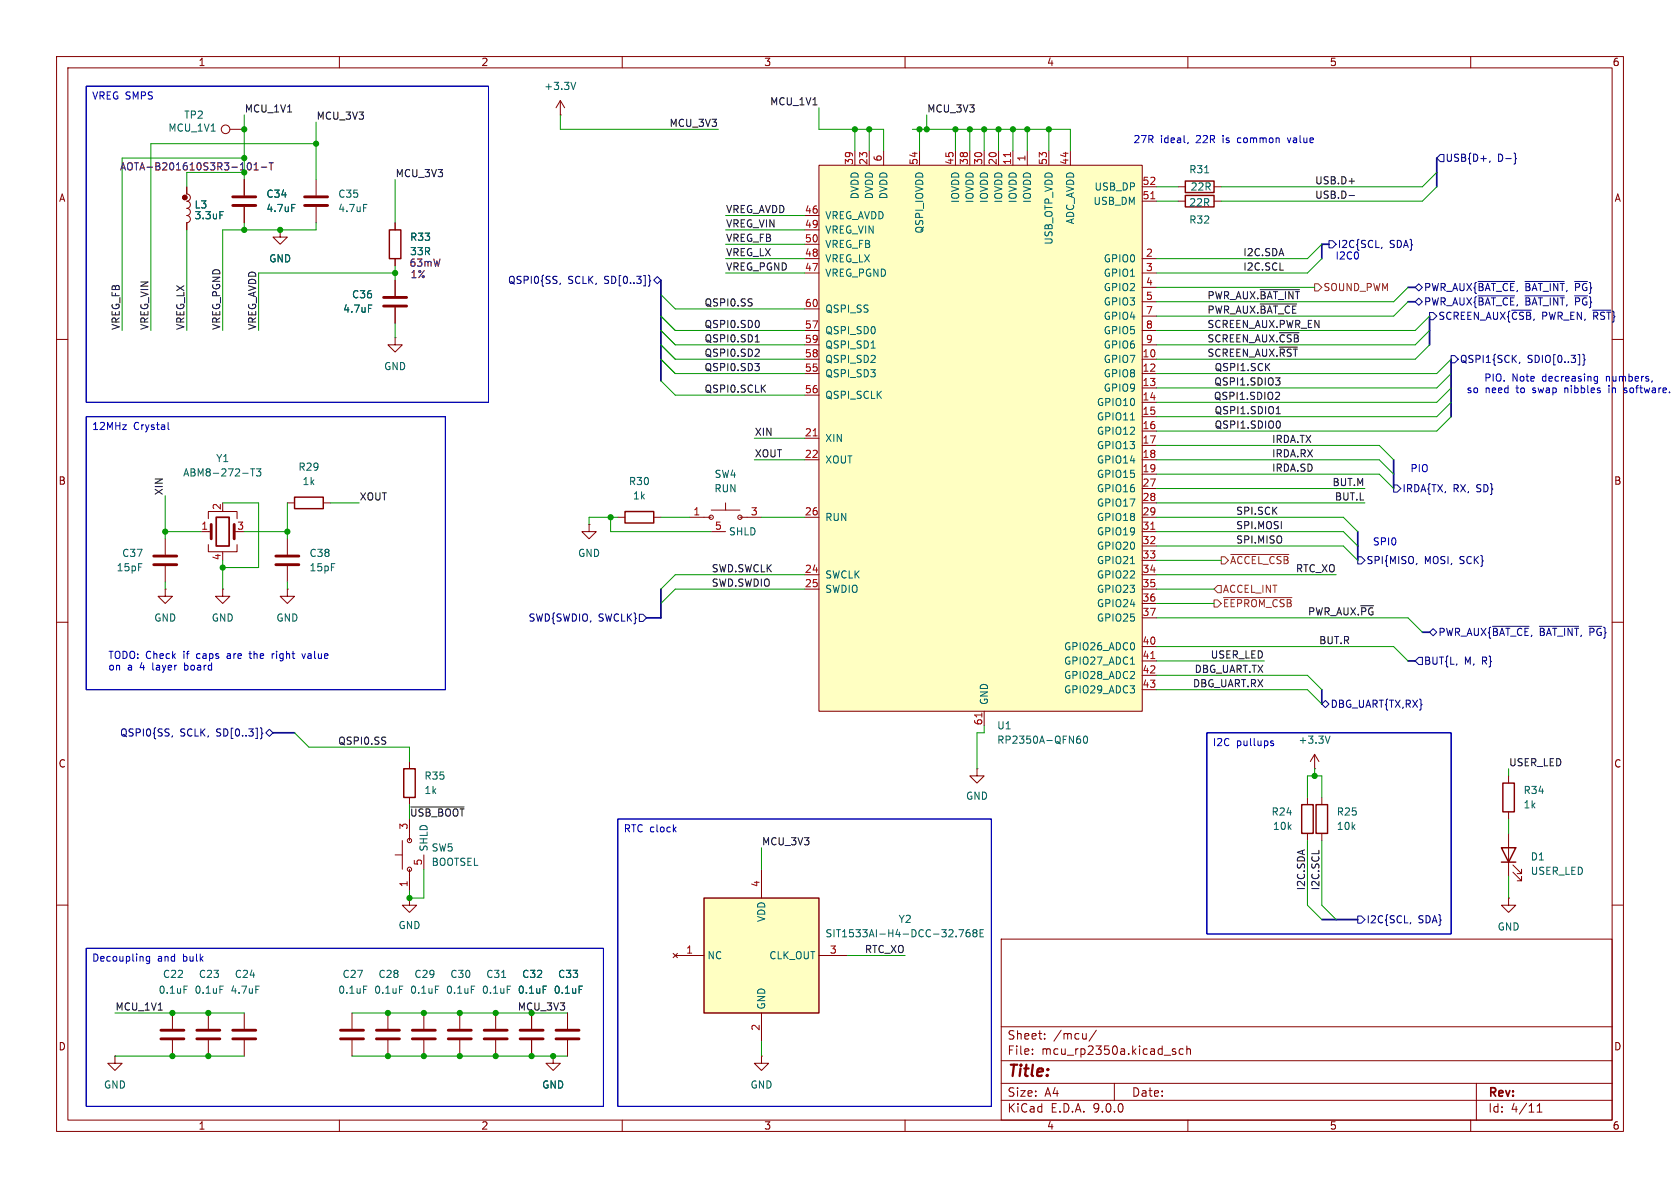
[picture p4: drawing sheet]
<svg xmlns="http://www.w3.org/2000/svg" width="297mm" height="210mm" viewBox="0 0 297 210" stroke-linecap="round" stroke-linejoin="round" font-family="sans-serif">
<g fill="none" stroke="#840000" stroke-width=".18">
<path d="M10 10h277v190h-277zM12 12h273v186h-273zM60 10v2M110 10v2M160 10v2M210 10v2M260 10v2M33 33v1.3a.64 .64 0 0 1 .7 .6 .64 .64 0 0 1-.7 .7 .64 .64 0 0 1 .7 .6 .64 .64 0 0 1-.7 .6 .64 .64 0 0 1 .7 .7 .64 .64 0 0 1-.7 .6 .64 .64 0 0 1 .7 .6 .64 .64 0 0 1-.7 .7v1.2M208.3 33h1.2M208.3 35.6h1.2M214.6 33h1.3M214.6 35.6h1.3"/>
<path d="M10 60h2M285 60h2M35.6 94h1.7M36.8 91.7v-1.3h5.1v1.3M36.8 96.3v1.2h5.1v-1.2M39.4 97.5v.3M50.8 88.9h1.3M57.1 88.9h1.3M104.1 92.7v1.3h1.3l-1.3 1.3-1.2-1.3h1.2M104.1 92.7h.1M109.2 91.4h1.3M115.6 91.4h1.2"/>
<path d="M121.9 91.4h3.8M125.7 94h2.6M125.7 90.2h5.1M128.3 88.9v1.3M130.8 91.4h3.8M10 110h2M285 110h2M172.7 135.9v1.3h1.3l-1.3 1.2-1.3-1.2h1.3M172.7 135.9h.1M232.4 135.9h.1M232.4 133.4l-.8 1.2M232.4 133.4l.8 1.2"/>
<path d="M232.4 133.4v2.5M266.7 137.2v1.2M72.4 158.8v1.2h1.3l-1.3 1.3-1.3-1.3h1.3M72.4 158.8h.1M231.1 141v1.2M231.1 147.3v1.3M233.7 141v1.2M233.7 147.3v1.3M266.7 158.8v1.2h1.3l-1.3 1.3-1.3-1.3h1.3M266.7 158.8h.1M266.7 143.5v1.3M10 160h2"/>
<path d="M30.5 179.1v2.8M36.8 179.1v2.8M43.2 179.1v2.8M62.2 179.1v2.8M68.6 179.1v2.8M74.9 179.1v2.8M81.3 179.1v2.8M87.6 179.1v2.8M177 166h108v32h-108zM285 160h2M20.3 186.7v1.3h1.3l-1.3 1.2-1.3-1.2h1.3M20.3 186.7h.1"/>
<path d="M30.5 183.9v2.8M36.8 183.9v2.8M43.2 183.9v2.8M60 198v2M62.2 183.9v2.8M68.6 183.9v2.8M74.9 183.9v2.8M81.3 183.9v2.8M87.6 183.9v2.8M97.8 186.7v1.3h1.3l-1.3 1.2-1.3-1.2h1.3M97.8 186.7h.1M110 198v2"/>
<path d="M160 198v2M177 194.5h108M177 191.5h108M177 187.5h108M177 181.5h108M182.5 186.3v.1M182.5 185.5v.1M184.7 183.6v.1M184.7 182.8v.1M193.8 182.1l-1.3 2M197 191.5v3M207.3 185.8l.5 .2 .1 .2-.2 .2-.5-.1"/>
<path d="M207.3 185.5h.5M209.2 185.5l-.5-.1-.2 .3v.4l.1 .2h.6M209.8 185.5l.2-.1 .4 .1 .1 .9M209.8 184.9v1.5M210 198v2M260 198v2M261 191.5v6.5M271.7 196.6h.9M271.7 195.5l.5-.4v1.5"/>
<circle cx="32.7" cy="34.9" r=".4"/>
<circle cx="125.7" cy="91.4" r=".38"/>
<circle cx="130.8" cy="91.4" r=".38"/>
</g>
<circle cx="32.7" cy="34.9" r=".4" fill="#840000" stroke="#840000" stroke-width=".18"/>
<g fill="none" stroke="#006464" stroke-width=".18">
<path d="M38.9 37.4h.6M213 30.6h.7M42.9 83.7h1M44.3 82.9h.7M44.7 82.9v1.2M45.3 82.9h.8l-.4 .5 .4 .1v.5l-.2 .1-.6-.1M235.1 130.1l-.4 1.3M32.5 174.3h.6M38.9 174.3h.6M45.2 174.3h.6M64.3 174.3h.6M70.6 174.3h.6"/>
<path d="M77 174.3h.6M83.3 174.3h.6M88.7 172.8h.7M89.7 174.3h.6"/>
</g>
<path d="M43.8 29l.2-.2a.68 .68 0 0 1 .5 .6 .68 .68 0 0 1-.5 .6l-.2-.2M44.9 30h.7M44.9 29.1l.4-.3v1.2M46.2 29.6h1M47.6 28.8h.7M47.9 28.8v1.2" fill="none" stroke="#840084" stroke-width=".18"/>
<path d="M209.5 32h5.1v2h-5.1zM209.5 34.5h5.1v2.1h-5.1zM52.1 87.9h5v2h-5zM110.5 90.4h5.1v2.1h-5.1zM265.7 138.4h2v5.1h-2zM230.1 142.2h2.1v5.1h-2.1zM232.7 142.2h2v5.1h-2z" fill="none" stroke="#840000" stroke-width=".25"/>
<g fill="none" stroke="#840000" stroke-width=".51">
<path d="M37.3 92.7v2.6M41.4 92.7v2.6M28.4 182.1h4.1M28.4 183.6h4.1M34.8 182.1h4.1M34.8 183.6h4.1M41.1 182.1h4.1M41.1 183.6h4.1M60.2 182.1h4.1M60.2 183.6h4.1M66.5 182.1h4.1M66.5 183.6h4.1"/>
<path d="M72.9 182.1h4.1M72.9 183.6h4.1M79.2 182.1h4.1M79.2 183.6h4.1M85.6 182.1h4.1M85.6 183.6h4.1"/>
</g>
<path d="M38.2 91.4h2.3v5.1h-2.3z" fill="none" stroke="#840000" stroke-width=".3"/>
<path d="M144.8 29.2h57.1v96.5h-57.1z" fill="#ffffc2"/>
<g fill="none" stroke="#840000" stroke-width=".18">
<path d="M99.1 17.8l-.8 1.3M99.1 17.8l.7 1.3M99.1 17.8v2.5M99.1 20.3h.1M142.2 38.1h2.6M144.8 29.2h57.1v96.5h-57.1zM151.1 26.7v2.5M153.7 26.7v2.5M156.2 26.7v2.5M162.6 26.7v2.5M168.9 26.7v2.5M171.4 26.7v2.5"/>
<path d="M174 26.7v2.5M176.5 26.7v2.5M179.1 26.7v2.5M181.6 26.7v2.5M185.4 26.7v2.5M189.2 26.7v2.5M201.9 33h2.6M201.9 35.6h2.6M142.2 40.6h2.6M142.2 43.2h2.6M142.2 45.7h2.6M142.2 48.3h2.6"/>
<path d="M142.2 54.6h2.6M142.2 58.4h2.6M201.9 45.7h2.6M201.9 48.3h2.6M201.9 58.4h2.6M201.9 50.8h2.6M201.9 53.3h2.6M201.9 55.9h2.6M142.2 61h2.6M142.2 63.5h2.6M142.2 66h2.6M142.2 69.9h2.6"/>
<path d="M142.2 77.5h2.6M201.9 61h2.6M201.9 63.5h2.6M201.9 66h2.6M201.9 68.6h2.6M201.9 71.1h2.6M201.9 73.7h2.6M201.9 76.2h2.6M201.9 78.7h2.6M142.2 81.3h2.6M142.2 91.4h2.6M201.9 81.3h2.6"/>
<path d="M201.9 91.4h2.6M201.9 83.8h2.6M201.9 86.4h2.6M201.9 88.9h2.6M201.9 94h2.6M201.9 96.5h2.6M201.9 99.1h2.6M142.2 101.6h2.6M142.2 104.1h2.6M201.9 101.6h2.6M201.9 104.1h2.6M201.9 106.7h2.6"/>
<path d="M201.9 109.2h2.6M201.9 114.3h2.6M201.9 116.8h2.6M201.9 119.4h2.6M174 125.7v2.6M201.9 121.9h2.6M94 179.1v2.8M100.3 179.1v2.8M94 183.9v2.8M100.3 183.9v2.8M134.6 186.7v1.3h1.3l-1.3 1.2-1.3-1.2h1.3M134.6 186.7h.1"/>
</g>
<path d="M178.7 27v.7M203.4 35.1h.8M143.8 77.1h.7M203.4 93.6h.8M203.4 116.4h.8M173.6 126v.8" fill="none" stroke="#a90000" stroke-width=".18"/>
<path d="M101.8 14.5l-.4 1.3M154 61.5h.7M199.8 74.2h.8M199.8 99.6h.8M199.8 117.4h.8M190.6 130.6h.2l.3 .2-.1 .5-.4 .1M190.9 130.1l-.3 .1M191.7 130.2l.1-.1a.68 .68 0 0 1 .5 .7 .68 .68 0 0 1-.5 .6l-.1-.1-.2-.4zM96 174.3h.6M102.4 174.3h.6" fill="none" stroke="#006464" stroke-width=".18"/>
<path d="M91.9 182.1h4.1M91.9 183.6h4.1M98.3 182.1h4.1M98.3 183.6h4.1" fill="none" stroke="#840000" stroke-width=".51"/>
<path d="M124.5 158.8h20.3v20.3h-20.3z" fill="#ffffc2"/>
<path d="M68.8 40.6h2.1v5.1h-2.1zM71.4 135.9h2v5.1h-2zM124.5 158.8h20.3v20.3h-20.3zM265.4 149.9h2.6l-1.3 2.5zM265.4 152.4h2.6" fill="none" stroke="#840000" stroke-width=".25"/>
<g fill="none" stroke="#840000" stroke-width=".18">
<path d="M33 33v1.3M33 39.4v1.2M40.6 22.9h2.6M43.2 31.8v2.7M43.2 36.6v2.8M55.9 31.8v2.7M55.9 36.6v2.8M69.8 39.4v1.2M49.5 40.6v1.3h1.3l-1.3 1.3-1.2-1.3h1.2M49.5 40.6h.1M69.8 59.7v1.3h1.3l-1.3 1.2-1.2-1.2h1.2M69.8 59.7h.1"/>
<path d="M69.8 45.7v1.3M69.8 49.5v2.8M69.8 54.4v2.8M29.2 95.3v2.7M50.8 95.3v2.7M29.2 104.1v1.3h1.3l-1.3 1.3-1.3-1.3h1.3M29.2 104.1h.1M29.2 100.1v2.8M39.4 104.1v1.3h1.2l-1.2 1.3-1.3-1.3h1.3M39.4 104.1h.1M50.8 104.1v1.3h1.3l-1.3 1.3-1.3-1.3h1.3M50.8 104.1h.1"/>
<path d="M50.8 100.1v2.8M72.4 134.6v1.3M69.8 151.1h1.3M71.1 148.6v5.1M72.4 141v1.2M72.4 144.8v3.8M72.4 153.7v3.8M74.9 151.1v2.6M134.6 153.7v5.1M266.7 147.3v7.6M267.5 154.2l1.5 1.5v-.8v.8h-.8M267.5 152.9l1.5 1.5v-.7v.7h-.8"/>
<path d="M94 179.1v2.8M100.3 179.1v2.8M119 168.5l.8 .8M119.4 168.9h5.1M119.8 168.5l-.8 .8M134.6 179.1v5.1M144.8 168.9h5.1M94 183.9v2.8M97.8 186.7h.1M100.3 183.9v2.8"/>
<circle cx="39.9" cy="22.9" r=".76"/>
<circle cx="72.4" cy="148.6" r=".38"/>
<circle cx="72.4" cy="153.7" r=".38"/>
</g>
<g fill="none" stroke="#006464" stroke-width=".18">
<path d="M38.9 37.4h.6M51.6 36.1h.6M64.3 36.1h.6M65.1 53.9h.6M96 174.3h.6M102.4 174.3h.6M169.5 164.3h.9l-.6 1.3M171.4 164.3l-.4 .1a.86 .86 0 0 0 0 1.2l.4-.1 .1-.4-.2-.3h-.3l-.2 .3M172.2 164.9l-.2-.3 .2-.3h.3l.2 .3-.2 .3M172.2 164.9l-.2 .2 .1 .4 .1 .1 .4-.1 .1-.1v-.3l-.2-.2M172.2 164.9h.3M173.3 164.9h.4"/>
<path d="M173.9 164.3h-.6v1.3h.6"/>
</g>
<path d="M41.1 34.8h4.1M41.1 36.3h4.1M53.8 34.8h4.1M53.8 36.3h4.1M67.8 52.6h4.1M67.8 54.1h4.1M27.2 98.3h4M27.2 99.8h4M48.8 98.3h4M48.8 99.8h4" fill="none" stroke="#840000" stroke-width=".51"/>
<g fill="none" stroke="#000084" stroke-width=".18">
<path d="M254.6 27.3h.7v1.3h-.7l-.6-.7zM263.4 28.5l-.1 .2M267.7 27.1l.2 .1v.7l.2 .1-.2 .2v.6l-.2 .2M99.1 50l-.1 .3M114.6 48.7l.3 .1v.6l.1 .2-.1 .2v.6l-.3 .2M115.6 49.5l.6-.6 .6 .6-.6 .7zM234.9 42.5h.7l.6 .7-.6 .6h-.7zM244.3 43.7l-.1 .2M250.2 53.3l.6-.6 .7 .6-.7 .7zM250.2 50.8l.6-.6 .7 .6-.7 .6zM252.7 55.2h.7l.6 .7-.6 .6h-.7zM261.3 52.3h6.5"/>
<path d="M261.3 49.8h6.5M267.2 54.8h3.5M269.6 52.3h6.9M269.6 49.8h6.9M281.6 54.8h3.2M256.5 62.9h.7l.6 .6-.6 .6h-.7zM268.7 64l-.1 .3M279.8 62.6l.3 .2v.6l.1 .2-.1 .2v.6l-.3 .2M240 98.4h.7l.6 .7-.6 .6h-.7zM246.4 85.7h.6l.6 .7-.6 .6h-.6zM250.5 99.6l-.1 .2M113 108.6h.7l.6 .6-.6 .7h-.7z"/>
<path d="M250.8 116.2h.7v1.3h-.7l-.6-.7zM252.7 111.8l.7-.7 .6 .7-.6 .6zM263.9 110.7h6.4M272.1 110.7h7M30.5 130.1l-.1 .2M46 128.7l.3 .1v.7l.2 .1-.2 .2v.6l-.3 .2M47 129.5l.6-.6 .7 .6-.7 .7zM233.7 124.5l.6-.7 .6 .7-.6 .6zM240 161.9h.7l.6 .7-.6 .6h-.7zM249.4 163.1l-.1 .2"/>
</g>
<path d="M232.4 50.2h.6l.7 .6-.7 .6h-.6zM215.9 98.4h.6l.7 .7-.7 .6h-.6zM217.6 98h10.3M214.6 106h.7l.6 .7-.6 .6h-.7zM215.3 103.5h.6v1.3h-.6l-.7-.7zM216.3 105.6h12.1" fill="none" stroke="#725600" stroke-width=".18"/>
<g fill="none" stroke="#0f0f0f" stroke-width=".18">
<path d="M238.5 34.6h1M238.5 32h1M134.1 56.8l.1 .3-.1 .7M222.8 53.7h6.4M222.8 51.2h6.9M226.2 58.8h3.5M133.5 64.3h.7l-.4 .4M133.5 60.4h.7M134.1 64.8l.1 .2-.1 .5M134.1 61.8l.1 .2v.3l-.7 .7h.7M225.5 66.8h.8l-.4 .5M225.6 73.1h.7"/>
<path d="M225.9 72.1l.1-.2v1.2M226 69.3l.2 .3v.3l-.8 .7h.8M226 67.3l.3 .2v.3l-.3 .3M226.2 74.5l.1 .4-.1 .7M226.2 61.4h3.2M72.6 142.6h9.4"/>
</g>
<g fill="none" stroke="#000084" stroke-width=".3">
<path d="M254 27.9v5.1M116.8 49.5v17.8M234.9 43.2h-1.2v2.5M248.9 50.8h1.3M248.9 53.3h1.3M252.7 55.9v5.1M256.5 63.5v10.2M240 94v5.1M246.4 81.3v5.1M116.8 104.1v5.1h-2.5M248.9 116.8h1.3M251.5 111.8h1.2"/>
<path d="M48.3 129.5h3.8M233.7 121.9v2.6M233.7 162.6h6.3"/>
</g>
<g fill="none" stroke="#009600" stroke-width=".18">
<path d="M144.8 19.1v3.8h11.4v3.8M43.2 20.3v11.5M43.2 39.4v1.2M43.2 27.9h-21.6v30.5M43.2 30.5h-10.2v2.5M55.9 25.4h-29.2v33M55.9 21.6v10.2M55.9 39.4v1.2h-16.5v17.8M69.8 31.8v7.6M99.1 20.3v2.6h27.9M128.3 38.1h13.9M151.1 22.9v3.8"/>
<path d="M153.7 22.9v3.8M161.3 22.9h27.9v3.8M162.6 22.9v3.8M163.8 20.3v2.6M168.9 22.9v3.8M171.4 22.9v3.8M174 22.9v3.8M176.5 22.9v3.8M179.1 22.9v3.8M181.6 22.9v3.8M185.4 22.9v3.8M204.5 33h3.8"/>
<path d="M204.5 35.6h3.8M254 30.5l-2.5 2.5h-35.6M254 33l-2.5 2.6h-35.6M33 40.6v17.8M69.8 48.3h-24.1v10.1M69.8 47v2.5M69.8 57.2v2.5M116.8 52.1l2.6 2.5h22.8M116.8 55.9l2.6 2.5h22.8M116.8 58.4l2.6 2.6h22.8M128.3 48.3h13.9M128.3 40.6h13.9"/>
<path d="M128.3 45.7h13.9M128.3 43.2h13.9M204.5 50.8h27.9M233.7 45.7l-2.6 2.6h-26.6M233.7 43.2l-2.6 2.5h-26.6M248.9 53.3l-2.5 2.6h-41.9M248.9 50.8l-2.5 2.5h-41.9M252.7 55.9l-2.5 2.5h-45.7M252.7 58.4l-2.5 2.6h-45.7M116.8 61l2.6 2.5h22.8M116.8 67.3l2.6 2.6h22.8M116.8 63.5l2.6 2.5h22.8"/>
<path d="M133.3 77.5h8.9M204.5 78.7h39.3l2.6 2.6M252.7 61l-2.5 2.5h-45.7M256.5 63.5l-2.5 2.5h-49.5M256.5 66l-2.5 2.6h-49.5M256.5 71.1l-2.5 2.6h-49.5M256.5 68.6l-2.5 2.5h-49.5M256.5 73.7l-2.5 2.5h-49.5M29.2 94h6.4M29.2 87.6v7.7M39.4 88.9h6.3v11.4h-6.3M39.4 99.1v5"/>
<path d="M43.2 94h7.6M50.8 88.9v6.4M58.4 88.9h5.1M107.9 91.4v2.6h17.8M109.2 91.4h-5.1v1.3M116.8 91.4h5.1M133.3 81.3h8.9M134.6 91.4h7.6M204.5 99.1h11.4M204.5 91.4h33l2.5 2.6M204.5 88.9h36.8M204.5 83.8h39.3l2.6 2.6"/>
<path d="M204.5 86.4h36.8M204.5 81.3h39.3l2.6 2.5M204.5 94h33l2.5 2.5M204.5 96.5h33l2.5 2.6M29.2 102.9v1.2M50.8 102.9v1.2M142.2 101.6h-22.8l-2.6 2.5M142.2 104.1h-22.8l-2.6 2.6M204.5 101.6h31.7M204.5 104.1h10.1M204.5 106.7h10.1M204.5 109.2h44.4l2.6 2.6"/>
<path d="M204.5 114.3h41.9l2.5 2.5M204.5 116.8h19M204.5 119.4h26.6l2.6 2.5M52.1 129.5l2.5 2.6h17.8v2.5M174 128.3v1.2h-1.3v6.4M204.5 121.9h26.6l2.6 2.6M232.4 135.9v1.3M266.7 135.9v1.3M72.4 142.2v2.6M74.9 153.7v5.1h-2.5v-1.3M134.6 149.9v3.8M231.1 141v-3.8h2.6v3.8"/>
<path d="M231.1 148.6v11.4l2.6 2.6M233.7 148.6v11.4l2.5 2.6M266.7 144.8v2.5M266.7 154.9v3.9M20.3 179.1h22.9M62.2 179.1h38.1M149.9 168.9h10.1M20.3 186.7h22.9M62.2 186.7h38.1M134.6 184.2v2.5"/>
</g>
<g fill="none" stroke="#0000c2" stroke-width=".18">
<path d="M15.2 15.2h71.2v55.9h-71.2zM210.1 25.2l-.2 .2M227.6 24.4l.3 .8M15.2 73.7h63.5v48.2h-63.5zM29.7 74.7v1.1l.2 .1M281.9 67.3l.2 .1 .3-.1M282.4 66.5v1.1l-.2 .2-.3-.1M282.4 66.6l-.3-.1-.2 .2M284.4 68.6v.8M287.1 69.4h.4M287.5 68.6l-.4 .2 .1 .1 .3 .1M292.1 67.3l-.1 .3"/>
<path d="M44 115.6h.5M44.2 115.1v1.2M48.1 115.6v.8M48.5 115.6l-.4 .2M53.4 115.6l.3 .8 .3-.8M213.4 129.5h43.1v35.6h-43.1zM224.7 131.3l.4 .2 .1 .1-.2 .2h-.4M224.7 131h.4M109.2 144.8h66.1v50.8h-66.1zM119.2 146.6l.3 .5M119.5 146.2l-.5 .5M15.2 167.6h91.5v28h-91.5z"/>
<path d="M26.5 169.1v1l-.3 .2h-.3M26.5 169.1h-.4l-.3 .2 .2 .6h.5"/>
</g>
<path d="M43.8 29l.2-.2a.68 .68 0 0 1 .5 .6 .68 .68 0 0 1-.5 .6l-.2-.2M44.9 30h.7M44.9 29.1l.4-.3v1.2M46.2 29.6h1M47.6 28.8h.7M47.9 28.8v1.2" fill="none" stroke="#840084" stroke-width=".18"/>
<g fill="#009600" stroke="#009600" stroke-width=".18">
<circle cx="168.9" cy="22.9" r=".46"/>
<circle cx="163.8" cy="22.9" r=".46"/>
<circle cx="162.6" cy="22.9" r=".46"/>
<circle cx="153.7" cy="22.9" r=".46"/>
<circle cx="176.5" cy="22.9" r=".46"/>
<circle cx="151.1" cy="22.9" r=".46"/>
<circle cx="174" cy="22.9" r=".46"/>
<circle cx="171.4" cy="22.9" r=".46"/>
<circle cx="185.4" cy="22.9" r=".46"/>
<circle cx="179.1" cy="22.9" r=".46"/>
<circle cx="181.6" cy="22.9" r=".46"/>
<circle cx="232.4" cy="137.2" r=".46"/>
<circle cx="36.8" cy="186.7" r=".46"/>
<circle cx="74.9" cy="186.7" r=".46"/>
<circle cx="68.6" cy="186.7" r=".46"/>
<circle cx="81.3" cy="186.7" r=".46"/>
<circle cx="81.3" cy="179.1" r=".46"/>
<circle cx="107.9" cy="91.4" r=".46"/>
<circle cx="30.5" cy="186.7" r=".46"/>
<circle cx="36.8" cy="179.1" r=".46"/>
<circle cx="30.5" cy="179.1" r=".46"/>
<circle cx="50.8" cy="94" r=".46"/>
<circle cx="43.2" cy="22.9" r=".46"/>
<circle cx="43.2" cy="27.9" r=".46"/>
<circle cx="43.2" cy="40.6" r=".46"/>
<circle cx="69.8" cy="48.3" r=".46"/>
<circle cx="49.5" cy="40.6" r=".46"/>
<circle cx="55.9" cy="25.4" r=".46"/>
<circle cx="87.6" cy="186.7" r=".46"/>
<circle cx="94" cy="186.7" r=".46"/>
<circle cx="87.6" cy="179.1" r=".46"/>
<circle cx="72.4" cy="158.8" r=".46"/>
<circle cx="74.9" cy="179.1" r=".46"/>
<circle cx="68.6" cy="179.1" r=".46"/>
<circle cx="97.8" cy="186.7" r=".46"/>
<circle cx="29.2" cy="94" r=".46"/>
<circle cx="39.4" cy="100.3" r=".46"/>
</g>
<text font-size="2.8" fill="#840000" x="178" y="190.9">Title:</text>
<g font-size="2.1" fill="#840000">
<text x="178" y="184">Sheet:</text>
<text x="186.2" y="184">/mcu/</text>
<text x="178" y="186.7">File:</text>
<text x="184.1" y="186.7">mcu_rp2350a.kicad_sch</text>
<text x="178" y="196.9">KiCad</text>
<text x="178" y="194.1">Size:</text>
<text x="184.7" y="194.1">A4</text>
<text x="185.7" y="196.9">E.D.A.</text>
<text x="193.3" y="196.9">9.0.0</text>
<text x="200" y="194.1">Date:</text>
<text x="263" y="194.3">Rev:</text>
<text x="263" y="196.9">Id:</text>
<text x="267.1" y="196.9">4/11</text>
</g>
<g font-size="1.8" fill="#840000">
<text x="35" y="11.9">1</text>
<text x="85" y="11.9">2</text>
<text x="135" y="11.9">3</text>
<text x="185" y="11.9">4</text>
<text x="235" y="11.9">5</text>
<text x="285" y="11.9">6</text>
<text x="10.3" y="35.9">A</text>
<text x="285.3" y="35.9">A</text>
<text x="10.3" y="85.9">B</text>
<text x="285.3" y="85.9">B</text>
<text x="10.3" y="135.9">C</text>
<text x="285.3" y="135.9">C</text>
<text x="10.3" y="185.9">D</text>
<text x="285.3" y="185.9">D</text>
<text x="35" y="199.9">1</text>
<text x="85" y="199.9">2</text>
<text x="135" y="199.9">3</text>
<text x="185" y="199.9">4</text>
<text x="235" y="199.9">5</text>
<text x="285" y="199.9">6</text>
</g>
<g font-size="1.8" fill="#0000c2">
<text x="16.2" y="17.9">VREG SMPS</text>
<text x="200.3" y="25.5">27R</text>
<text x="205.1" y="25.5">ideal,</text>
<text x="211.6" y="25.5">22R</text>
<text x="216.4" y="25.5">is</text>
<text x="219.2" y="25.5">common</text>
<text x="228.3" y="25.5">value</text>
<text x="236" y="46.1">I2C0</text>
<text x="259.2" y="69.7">so</text>
<text x="262.3" y="67.7">PIO.</text>
<text x="262.5" y="69.7">need</text>
<text x="267.3" y="67.7">Note</text>
<text x="268.2" y="69.7">to</text>
<text x="271.2" y="69.7">swap</text>
<text x="272.7" y="67.7">decreasing</text>
<text x="277.1" y="69.7">nibbles</text>
<text x="284.2" y="67.7">numbers,</text>
<text x="285.1" y="69.7">in</text>
<text x="288" y="69.7">software.</text>
<text x="16.2" y="76.3">12MHz</text>
<text x="23.6" y="76.3">Crystal</text>
<text x="249.2" y="83.7">PIO</text>
<text x="242.6" y="96.6">SPI0</text>
<text x="19" y="116.7">TODO: Check</text>
<text x="19" y="118.7">on</text>
<text x="22.5" y="118.7">a</text>
<text x="24.8" y="118.7">4</text>
<text x="27.2" y="118.7">layer</text>
<text x="32.5" y="116.7">if</text>
<text x="33" y="118.7">board</text>
<text x="35" y="116.7">caps</text>
<text x="40.6" y="116.7">are</text>
<text x="44.8" y="116.7">the</text>
<text x="48.9" y="116.7">right</text>
<text x="54.5" y="116.7">value</text>
<text x="214.3" y="132.2">I2C</text>
<text x="218.6" y="132.2">pullups</text>
<text x="110.2" y="147.5">RTC clock</text>
<text x="16.2" y="170.3">Decoupling</text>
<text x="27.8" y="170.3">and</text>
<text x="32.4" y="170.3">bulk</text>
</g>
<g font-size="1.8" fill="#006464">
<text x="96.1" y="16.1">+3.3V</text>
<text x="29.7" y="23.5">MCU_1V1</text>
<text x="32.5" y="21.2">TP2</text>
<text x="47" y="35.2">C34</text>
<text x="59.7" y="35.2">C35</text>
<text x="152" y="35.3" transform="rotate(-90 152 35.3)">DVDD</text>
<text x="154.5" y="35.3" transform="rotate(-90 154.5 35.3)">DVDD</text>
<text x="157.1" y="35.3" transform="rotate(-90 157.1 35.3)">DVDD</text>
<text x="169.8" y="36" transform="rotate(-90 169.8 36)">IOVDD</text>
<text x="172.3" y="36" transform="rotate(-90 172.3 36)">IOVDD</text>
<text x="174.9" y="36" transform="rotate(-90 174.9 36)">IOVDD</text>
<text x="177.4" y="36" transform="rotate(-90 177.4 36)">IOVDD</text>
<text x="179.9" y="36" transform="rotate(-90 179.9 36)">IOVDD</text>
<text x="182.5" y="36" transform="rotate(-90 182.5 36)">IOVDD</text>
<text x="193.4" y="33.9">USB_DP</text>
<text x="210.1" y="30.8">R31</text>
<text x="210.4" y="33.9">22R</text>
<text x="34.3" y="37.1">L3</text>
<text x="34.3" y="39">3.3uF</text>
<text x="47" y="37.7">4.7uF</text>
<text x="59.7" y="37.7">4.7uF</text>
<text x="145.8" y="39">VREG_AVDD</text>
<text x="145.8" y="41.5">VREG_VIN</text>
<text x="163.4" y="41.4" transform="rotate(-90 163.4 41.4)">QSPI_IOVDD</text>
<text x="190.1" y="39.7" transform="rotate(-90 190.1 39.7)">ADC_AVDD</text>
<text x="193.2" y="36.4">USB_DM</text>
<text x="210.1" y="39.7">R32</text>
<text x="210.1" y="36.7">22R</text>
<text x="47.5" y="46.6">GND</text>
<text x="72.4" y="42.8">R33</text>
<text x="145.8" y="44">VREG_FB</text>
<text x="145.8" y="46.6">VREG_LX</text>
<text x="186.3" y="43.4" transform="rotate(-90 186.3 43.4)">USB_OTP_VDD</text>
<text x="195" y="46.6">GPIO0</text>
<text x="62.1" y="52.9">C36</text>
<text x="145.8" y="49.1">VREG_PGND</text>
<text x="195" y="49.1">GPIO1</text>
<text x="195" y="51.7">GPIO2</text>
<text x="60.6" y="55.5">4.7uF</text>
<text x="145.8" y="55.5">QSPI_SS</text>
<text x="145.8" y="59.3">QSPI_SD0</text>
<text x="195" y="54.2">GPIO3</text>
<text x="195" y="56.7">GPIO4</text>
<text x="195" y="59.3">GPIO5</text>
<text x="67.8" y="65.6">GND</text>
<text x="145.8" y="61.8">QSPI_SD1</text>
<text x="145.8" y="64.4">QSPI_SD2</text>
<text x="195" y="61.8">GPIO6</text>
<text x="195" y="64.4">GPIO7</text>
<text x="145.8" y="66.9">QSPI_SD3</text>
<text x="145.8" y="70.7">QSPI_SCLK</text>
<text x="193.8" y="72">GPIO10</text>
<text x="195" y="66.9">GPIO8</text>
<text x="195" y="69.4">GPIO9</text>
<text x="193.8" y="74.5">GPIO11</text>
<text x="193.8" y="77.1">GPIO12</text>
<text x="38.1" y="81.9">Y1</text>
<text x="52.7" y="83.4">R29</text>
<text x="145.8" y="78.3">XIN</text>
<text x="145.8" y="82.1">XOUT</text>
<text x="193.8" y="79.6">GPIO13</text>
<text x="193.8" y="82.1">GPIO14</text>
<text x="32.3" y="84.4">ABM8-272-T3</text>
<text x="53.4" y="86">1k</text>
<text x="111.1" y="86">R30</text>
<text x="111.8" y="88.5">1k</text>
<text x="126.2" y="87.2">RUN</text>
<text x="126.2" y="84.7">SW4</text>
<text x="193.8" y="84.7">GPIO15</text>
<text x="193.8" y="87.2">GPIO16</text>
<text x="193.8" y="89.8">GPIO17</text>
<text x="128.8" y="94.8">SHLD</text>
<text x="145.8" y="92.3">RUN</text>
<text x="193.8" y="92.3">GPIO18</text>
<text x="193.8" y="94.8">GPIO19</text>
<text x="20.5" y="101.2">15pF</text>
<text x="21.5" y="98.7">C37</text>
<text x="54.6" y="98.7">C38</text>
<text x="54.6" y="101.2">15pF</text>
<text x="102.1" y="98.7">GND</text>
<text x="193.8" y="97.4">GPIO20</text>
<text x="193.8" y="99.9">GPIO21</text>
<text x="145.8" y="102.5">SWCLK</text>
<text x="145.8" y="105">SWDIO</text>
<text x="193.8" y="102.5">GPIO22</text>
<text x="193.8" y="105">GPIO23</text>
<text x="193.8" y="107.5">GPIO24</text>
<text x="27.2" y="110.1">GND</text>
<text x="37.3" y="110.1">GND</text>
<text x="48.8" y="110.1">GND</text>
<text x="193.8" y="110.1">GPIO25</text>
<text x="188" y="115.2">GPIO26_ADC0</text>
<text x="188" y="117.7">GPIO27_ADC1</text>
<text x="174.9" y="124.7" transform="rotate(-90 174.9 124.7)">GND</text>
<text x="188" y="120.2">GPIO28_ADC2</text>
<text x="188" y="122.8">GPIO29_ADC3</text>
<text x="176.2" y="129.1">U1</text>
<text x="176.2" y="131.7">RP2350A-QFN60</text>
<text x="229.5" y="131.7">+3.3V</text>
<text x="74.9" y="138">R35</text>
<text x="74.9" y="140.6">1k</text>
<text x="170.7" y="141.6">GND</text>
<text x="269.2" y="140.6">R34</text>
<text x="269.2" y="143.1">1k</text>
<text x="224.7" y="144.4">R24</text>
<text x="224.9" y="146.9">10k</text>
<text x="236.2" y="146.9">10k</text>
<text x="236.2" y="144.4">R25</text>
<text x="75.8" y="150.6" transform="rotate(-90 75.8 150.6)">SHLD</text>
<text x="76.2" y="150.7">SW5</text>
<text x="76.2" y="153.3">BOOTSEL</text>
<text x="270.5" y="152.3">D1</text>
<text x="270.5" y="154.9">USER_LED</text>
<text x="70.4" y="164.4">GND</text>
<text x="135.5" y="163.1" transform="rotate(-90 135.5 163.1)">VDD</text>
<text x="145.8" y="165.9">SIT1533AI-H4-DCC-32.768E</text>
<text x="158.8" y="163.4">Y2</text>
<text x="264.7" y="164.7">GND</text>
<text x="28.7" y="173.1">C22</text>
<text x="35.1" y="173.1">C23</text>
<text x="41.4" y="173.1">C24</text>
<text x="60.5" y="173.1">C27</text>
<text x="66.8" y="173.1">C28</text>
<text x="73.2" y="173.1">C29</text>
<text x="79.5" y="173.1">C30</text>
<text x="85.9" y="173.1">C31</text>
<text x="92.2" y="173.1">C32</text>
<text x="98.6" y="173.1">C33</text>
<text x="125" y="169.8">NC</text>
<text x="135.9" y="169.8">CLK_OUT</text>
<text x="27.9" y="175.9">0.1uF</text>
<text x="34.3" y="175.9">0.1uF</text>
<text x="40.6" y="175.9">4.7uF</text>
<text x="59.7" y="175.9">0.1uF</text>
<text x="66" y="175.9">0.1uF</text>
<text x="72.4" y="175.9">0.1uF</text>
<text x="78.7" y="175.9">0.1uF</text>
<text x="85.1" y="175.9">0.1uF</text>
<text x="91.4" y="175.9">0.1uF</text>
<text x="97.8" y="175.9">0.1uF</text>
<text x="135.5" y="178.6" transform="rotate(-90 135.5 178.6)">GND</text>
<text x="18.3" y="192.6">GND</text>
<text x="95.8" y="192.6">GND</text>
<text x="132.6" y="192.6">GND</text>
</g>
<g font-size="1.8" fill="#0f0f0f">
<text x="43.2" y="20">MCU_1V1</text>
<text x="55.9" y="21.2">MCU_3V3</text>
<text x="118.3" y="22.5">MCU_3V3</text>
<text x="136" y="18.7">MCU_1V1</text>
<text x="163.8" y="20">MCU_3V3</text>
<text x="69.8" y="31.4">MCU_3V3</text>
<text x="232.4" y="35.2">USB.D-</text>
<text x="232.4" y="32.7">USB.D+</text>
<text x="128.3" y="40.3">VREG_VIN</text>
<text x="128.3" y="37.8">VREG_AVDD</text>
<text x="128.3" y="42.8">VREG_FB</text>
<text x="128.3" y="47.9">VREG_PGND</text>
<text x="128.3" y="45.4">VREG_LX</text>
<text x="219.7" y="45.4">I2C.SDA</text>
<text x="219.7" y="47.9">I2C.SCL</text>
<text x="213.4" y="53">PWR_AUX.~{BAT_INT}</text>
<text x="21.2" y="58.4" transform="rotate(-90 21.2 58.4)">VREG_FB</text>
<text x="26.3" y="58.4" transform="rotate(-90 26.3 58.4)">VREG_VIN</text>
<text x="32.7" y="58.4" transform="rotate(-90 32.7 58.4)">VREG_LX</text>
<text x="39" y="58.4" transform="rotate(-90 39 58.4)">VREG_PGND</text>
<text x="45.4" y="58.4" transform="rotate(-90 45.4 58.4)">VREG_AVDD</text>
<text x="124.5" y="58.1">QSPI0.SD0</text>
<text x="124.5" y="54.3">QSPI0.SS</text>
<text x="213.4" y="55.5">PWR_AUX.~{BAT_CE}</text>
<text x="213.4" y="58.1">SCREEN_AUX.PWR_EN</text>
<text x="124.5" y="65.7">QSPI0.SD3</text>
<text x="124.5" y="63.2">QSPI0.SD2</text>
<text x="124.5" y="60.6">QSPI0.SD1</text>
<text x="213.4" y="63.2">SCREEN_AUX.~{RST}</text>
<text x="213.4" y="60.6">SCREEN_AUX.~{CSB}</text>
<text x="214.6" y="65.7">QSPI1.SCK</text>
<text x="124.5" y="69.5">QSPI0.SCLK</text>
<text x="214.5" y="70.8">QSPI1.SDIO2</text>
<text x="214.6" y="68.2">QSPI1.SDIO3</text>
<text x="133.3" y="77.1">XIN</text>
<text x="214.6" y="73.3">QSPI1.SDIO1</text>
<text x="214.6" y="75.9">QSPI1.SDIO0</text>
<text x="133.3" y="80.9">XOUT</text>
<text x="224.8" y="83.5">IRDA.SD</text>
<text x="224.8" y="80.9">IRDA.RX</text>
<text x="224.8" y="78.4">IRDA.TX</text>
<text x="28.9" y="87.6" transform="rotate(-90 28.9 87.6)">XIN</text>
<text x="63.5" y="88.6">XOUT</text>
<text x="235.5" y="86">BUT.M</text>
<text x="235.9" y="88.6">BUT.L</text>
<text x="218.4" y="91.1">SPI.SCK</text>
<text x="218.4" y="93.6">SPI.MOSI</text>
<text x="125.7" y="101.3">SWD.SWCLK</text>
<text x="218.4" y="96.2">SPI.MISO</text>
<text x="229" y="101.3">RTC_XO</text>
<text x="125.7" y="103.8">SWD.SWDIO</text>
<text x="231.1" y="108.9">PWR_AUX.~{PG}</text>
<text x="233.1" y="114">BUT.R</text>
<text x="211.1" y="119">DBG_UART.TX</text>
<text x="213.9" y="116.5">USER_LED</text>
<text x="210.8" y="121.6">DBG_UART.RX</text>
<text x="59.7" y="131.7">QSPI0.SS</text>
<text x="266.7" y="135.5">USER_LED</text>
<text x="72.4" y="144.4">~{USB_BOOT}</text>
<text x="134.6" y="149.5">MCU_3V3</text>
<text x="230.8" y="157.5" transform="rotate(-90 230.8 157.5)">I2C.SDA</text>
<text x="233.3" y="157.5" transform="rotate(-90 233.3 157.5)">I2C.SCL</text>
<text x="152.8" y="168.6">RTC_XO</text>
<text x="20.3" y="178.7">MCU_1V1</text>
</g>
<g font-size="1.8" fill="#a90000">
<text x="150.9" y="29.3" transform="rotate(-90 150.9 29.3)">39</text>
<text x="153.4" y="29.3" transform="rotate(-90 153.4 29.3)">23</text>
<text x="156" y="28.6" transform="rotate(-90 156 28.6)">6</text>
<text x="162.3" y="29.3" transform="rotate(-90 162.3 29.3)">54</text>
<text x="168.7" y="29.3" transform="rotate(-90 168.7 29.3)">45</text>
<text x="171.2" y="29.3" transform="rotate(-90 171.2 29.3)">38</text>
<text x="173.7" y="29.3" transform="rotate(-90 173.7 29.3)">30</text>
<text x="176.3" y="29.3" transform="rotate(-90 176.3 29.3)">20</text>
<text x="178.8" y="29.3" transform="rotate(-90 178.8 29.3)">11</text>
<text x="181.4" y="28.6" transform="rotate(-90 181.4 28.6)">1</text>
<text x="185.2" y="29.3" transform="rotate(-90 185.2 29.3)">53</text>
<text x="189" y="29.3" transform="rotate(-90 189 29.3)">44</text>
<text x="201.9" y="32.8">52</text>
<text x="201.9" y="35.3">51</text>
<text x="142.2" y="37.8">46</text>
<text x="142.2" y="40.4">49</text>
<text x="142.2" y="42.9">50</text>
<text x="142.2" y="45.5">48</text>
<text x="202.5" y="45.5">2</text>
<text x="142.2" y="48">47</text>
<text x="202.5" y="48">3</text>
<text x="202.5" y="50.5">4</text>
<text x="202.5" y="53.1">5</text>
<text x="142.2" y="54.4">60</text>
<text x="142.2" y="58.2">57</text>
<text x="202.5" y="55.6">7</text>
<text x="202.5" y="58.2">8</text>
<text x="142.2" y="60.7">59</text>
<text x="142.2" y="63.2">58</text>
<text x="142.2" y="65.8">55</text>
<text x="201.9" y="63.2">10</text>
<text x="201.9" y="65.8">12</text>
<text x="202.5" y="60.7">9</text>
<text x="142.2" y="69.6">56</text>
<text x="201.9" y="68.3">13</text>
<text x="201.9" y="70.9">14</text>
<text x="142.2" y="77.2">21</text>
<text x="201.9" y="73.4">15</text>
<text x="201.9" y="75.9">16</text>
<text x="142.2" y="81">22</text>
<text x="201.9" y="78.5">17</text>
<text x="201.9" y="81">18</text>
<text x="201.9" y="83.6">19</text>
<text x="201.9" y="86.1">27</text>
<text x="201.9" y="88.6">28</text>
<text x="35.5" y="93.7">1</text>
<text x="39.1" y="90.2" transform="rotate(-90 39.1 90.2)">2</text>
<text x="41.8" y="93.7">3</text>
<text x="122.5" y="91.2">1</text>
<text x="126.3" y="93.7">5</text>
<text x="132.6" y="91.2">3</text>
<text x="142.2" y="91.2">26</text>
<text x="201.9" y="91.2">29</text>
<text x="201.9" y="93.7">31</text>
<text x="39.1" y="99.1" transform="rotate(-90 39.1 99.1)">4</text>
<text x="142.2" y="101.3">24</text>
<text x="201.9" y="96.3">32</text>
<text x="201.9" y="98.8">33</text>
<text x="201.9" y="101.3">34</text>
<text x="142.2" y="103.9">25</text>
<text x="201.9" y="103.9">35</text>
<text x="201.9" y="106.4">36</text>
<text x="201.9" y="109">37</text>
<text x="201.9" y="114">40</text>
<text x="201.9" y="116.6">41</text>
<text x="201.9" y="119.1">42</text>
<text x="201.9" y="121.7">43</text>
<text x="173.7" y="128.3" transform="rotate(-90 173.7 128.3)">61</text>
<text x="72.1" y="146.8" transform="rotate(-90 72.1 146.8)">3</text>
<text x="74.7" y="153.1" transform="rotate(-90 74.7 153.1)">5</text>
<text x="72.1" y="156.9" transform="rotate(-90 72.1 156.9)">1</text>
<text x="134.4" y="156.9" transform="rotate(-90 134.4 156.9)">4</text>
<text x="121.2" y="168.7">1</text>
<text x="146.6" y="168.7">3</text>
<text x="134.4" y="182.3" transform="rotate(-90 134.4 182.3)">2</text>
</g>
<g font-size="1.8" fill="#000084">
<text x="255.5" y="28.8">USB{D+,</text>
<text x="264.7" y="28.8">D-}</text>
<text x="236.4" y="44">I2C{SCL,</text>
<text x="245.6" y="44">SDA}</text>
<text x="89.7" y="50.4">QSPI0{SS,</text>
<text x="100.4" y="50.4">SCLK,</text>
<text x="106.9" y="50.4">SD[0..3]}</text>
<text x="251.7" y="51.7">PWR_AUX{~{BAT_CE},</text>
<text x="269.6" y="51.7">~{BAT_INT},</text>
<text x="278.5" y="51.7">~{PG}}</text>
<text x="251.7" y="54.2">PWR_AUX{~{BAT_CE},</text>
<text x="254.2" y="56.7">SCREEN_AUX{~{CSB},PWR_EN, ~{RST}}</text>
<text x="269.6" y="54.2">~{BAT_INT},</text>
<text x="278.5" y="54.2">~{PG}}</text>
<text x="258" y="64.4">QSPI1{SCK,</text>
<text x="270" y="64.4">SDIO[0..3]}</text>
<text x="247.8" y="87.2">IRDA{TX,</text>
<text x="256.9" y="87.2">RX,</text>
<text x="261.1" y="87.2">SD}</text>
<text x="241.5" y="99.9">SPI{MISO,</text>
<text x="251.8" y="99.9">MOSI,</text>
<text x="258.2" y="99.9">SCK}</text>
<text x="93.3" y="110.1">SWD{SWDIO, SWCLK}</text>
<text x="254.2" y="112.6">PWR_AUX{~{BAT_CE},</text>
<text x="272.1" y="112.6">~{BAT_INT},</text>
<text x="281.1" y="112.6">~{PG}}</text>
<text x="251.7" y="117.7">BUT{L,</text>
<text x="258.9" y="117.7">M,</text>
<text x="262.1" y="117.7">R}</text>
<text x="235.1" y="125.3">DBG_UART{TX,RX}</text>
<text x="21.1" y="130.4">QSPI0{SS,</text>
<text x="31.8" y="130.4">SCLK,</text>
<text x="38.4" y="130.4">SD[0..3]}</text>
<text x="241.5" y="163.4">I2C{SCL,</text>
<text x="250.7" y="163.4">SDA}</text>
</g>
<g font-size="1.8" fill="#009600">
<text x="21.1" y="30.3">AOTA-B201610S3R3-101-T</text>
<text x="91.4" y="178.7">MCU_3V3</text>
</g>
<g font-size="1.8" fill="#840084">
<text x="72.3" y="47.3">63mW</text>
<text x="72.4" y="45.3">33R</text>
<text x="72.5" y="49.4">1%</text>
</g>
<g font-size="1.8" fill="#725600">
<text x="233.9" y="51.7">SOUND_PWM</text>
<text x="217.4" y="99.9">~{ACCEL_CSB}</text>
<text x="216.1" y="105">ACCEL_INT</text>
<text x="216.1" y="107.5">~{EEPROM_CSB}</text>
</g>
</svg>
